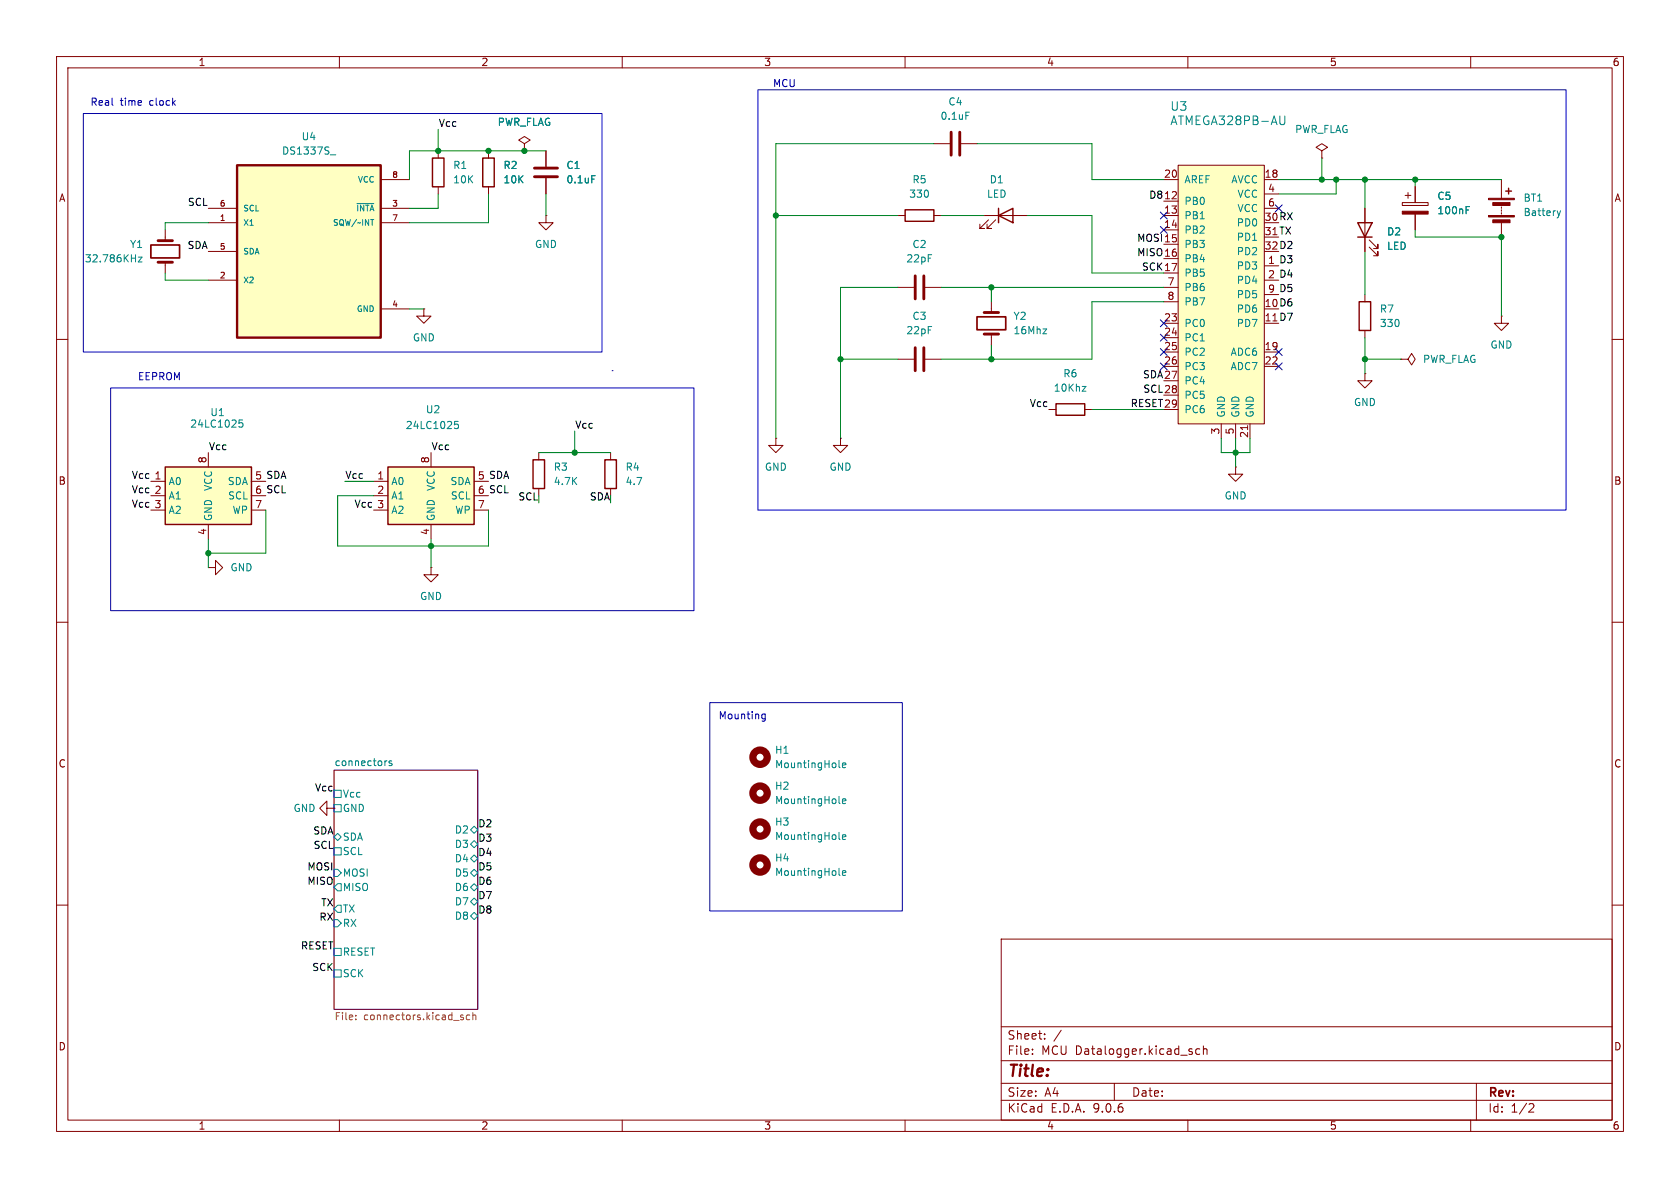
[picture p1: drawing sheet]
<svg xmlns="http://www.w3.org/2000/svg" width="297mm" height="210mm" viewBox="0 0 297 210" stroke-linecap="round" stroke-linejoin="round" font-family="sans-serif">
<path d="M0 0h297v210h-297z" fill="#fff" stroke="#fff" stroke-width=".18"/>
<g fill="none" stroke="#840000" stroke-width=".18">
<path d="M10 10h277v190h-277zM12 12h273v186h-273zM60 10v2M110 10v2M160 10v2M210 10v2M260 10v2M96.5 38.1v1.3h1.3l-1.3 1.2-1.3-1.2h1.3M96.5 38.1h.1M174 38.1h7.6M174.8 38.9l-1.6 1.5h.8h-.8v-.8M176 38.9l-1.5 1.5h.8h-.8v-.8"/>
<path d="M10 60h2M158.7 63.5h2.8M163.6 63.5h2.8M285 60h2M95.2 80v1.3M95.2 86.4v1.2M10 110h2M285 110h2M10 160h2M177 166h108v32h-108zM285 160h2M60 198v2"/>
<path d="M110 198v2M160 198v2M177 194.5h108M177 191.5h108M177 187.5h108M177 181.5h108M182.5 186.3v.1M182.5 185.5v.1M184.7 183.6v.1M184.7 182.8v.1M187.6 182.1l-1.3 2M197 191.5v3"/>
<path d="M210 198v2M212.1 185.5l-.4-.1-.3 .3v.4l.1 .2h.6M212.7 185.5l.3-.1 .3 .1 .1 .9M212.7 184.9v1.5M260 198v2M261 191.5v6.5M270.5 195.1l.5 .1 .2 .3-1 1.1h1"/>
</g>
<path d="M59.1 136.1h25.4v42.3h-25.4z" fill="none" stroke="#840084" stroke-width=".18"/>
<g fill="none" stroke="#008484" stroke-width=".18">
<path d="M59.1 139.7h1.2v1.3h-1.2zM68.4 134.5l-.2 .1M69.3 134.6l-.3-.1-.2 .2v.2l.5 .1v.3h-.5M148.3 135.5l.2 .2M148.9 135.3l.6-.1v-.3h-.4l-.2 .1 .1 .6h.5M59.1 142.2h1.2v1.3h-1.2zM59.1 149.9h1.2v1.2h-1.2zM59.1 153.7h.6l.6 .6-.6 .6h-.6zM59.7 156.2h.6v1.3h-.6l-.6-.7zM59.7 147.3l.6 .7-.6 .6-.6-.6zM83.2 151.8l.6-.7 .7 .7-.7 .6zM83.2 154.3l.6-.6 .7 .6-.7 .6z"/>
<path d="M83.2 156.8l.6-.6 .7 .6-.7 .7zM83.2 146.7l.6-.6 .7 .6-.7 .6zM83.2 149.2l.6-.6 .7 .6-.7 .7zM83.8 158.8l.7 .6-.7 .6-.6-.6zM148.3 148.2l.2 .2M148.3 141.9l.2 .2M148.3 154.6l.2 .2M148.9 148l.6-.1v-.3h-.4l-.2 .1 .1 .6h.5M148.9 141.6l.6-.1v-.2l-.4-.1-.2 .2 .1 .6h.5M148.9 154.3l.6-.1v-.2l-.4-.1-.2 .2 .1 .6h.5M59.1 167.6h1.2v1.3h-1.2zM59.1 160.7l.6-.7h.6v1.3h-.6z"/>
<path d="M59.1 162.6h.6l.6 .6-.6 .6h-.6zM59.1 171.5h1.2v1.2h-1.2zM83.2 161.9l.6-.6 .7 .6-.7 .7z"/>
</g>
<path d="M62.9 179.5v.1M81.8 179.8l.2 .2-.2 .3M81.8 179.4l.1 .1M83 179.5l-.3-.1-.3 .3 .2 .5h.4M83.6 179.5l.2-.1 .3 .1v.8M83.6 179v1.3M62.9 180.1v.2" fill="none" stroke="#848400" stroke-width=".18"/>
<g fill="none" stroke="#840000" stroke-width="1.3">
<circle cx="134.4" cy="133.9" r="1.27"/>
<circle cx="134.4" cy="140.2" r="1.27"/>
<circle cx="134.4" cy="152.9" r="1.27"/>
<circle cx="134.4" cy="146.6" r="1.27"/>
</g>
<path d="M176.5 38.1l2.6-1.3v2.6zM176.5 36.8v2.6M94.2 81.3h2.1v5.1h-2.1z" fill="none" stroke="#840000" stroke-width=".25"/>
<path d="M161.8 61.5v4M163.3 61.5v4" fill="none" stroke="#840000" stroke-width=".51"/>
<path d="M208.3 29.2h15.2v45.7h-15.2z" fill="#ffffc2"/>
<g fill="none" stroke="#840000" stroke-width=".18">
<path d="M96.5 26.7v2.8M96.5 31.5v2.8M205.7 31.8h2.6M205.7 35.6h2.6M205.7 38.1h2.6M208.3 29.2h15.2v45.7h-15.2zM223.5 31.8h2.6M223.5 34.3h2.6M223.5 36.8h2.6M29.2 40.6v1.9M29.2 46.4v1.9M205.7 40.6h2.6"/>
<path d="M205.7 43.2h2.6M205.7 45.7h2.6M205.7 48.3h2.6M205.7 50.8h2.6M205.7 53.3h2.6M205.7 57.2h2.6M205.7 59.7h2.6M223.5 47h2.6M223.5 52.1h2.6M148.6 77.5v1.2h1.3l-1.3 1.3-1.3-1.3h1.3M148.6 77.5h.1M205.7 62.2h2.6"/>
<path d="M205.7 64.8h2.6M205.7 67.3h2.6M205.7 69.9h2.6M205.7 72.4h2.6M215.9 74.9v2.6M218.4 74.9v2.6M220.6 75.2v.8M221 74.9v2.6M223.5 62.2h2.6M223.5 64.8h2.6M218.4 82.6v1.2h1.3l-1.3 1.3-1.2-1.3h1.2M218.4 82.6h.1"/>
</g>
<path d="M104.6 31.1h.6M227.1 20.5v1.4l-.3 .1-.5-.1M24.4 45.5h.7l-.7 .8h.7" fill="none" stroke="#008484" stroke-width=".18"/>
<path d="M94.5 29.7h4.1M94.5 31.2h4.1M27.9 46.4h2.6M27.9 42.5h2.6" fill="none" stroke="#840000" stroke-width=".51"/>
<path d="M26.7 43.3h5v2.3h-5z" fill="none" stroke="#840000" stroke-width=".3"/>
<path d="M41.9 29.2h25.4v30.5h-25.4z" fill="#ffffc2"/>
<path d="M41.9 29.2h25.4v30.5h-25.4z" fill="none" stroke="#840000" stroke-width=".41"/>
<g fill="none" stroke="#840000" stroke-width=".18">
<path d="M36.8 36.8h5.1M36.8 39.4h5.1M67.3 36.8h5.1M67.3 39.4h5.1M67.3 31.8h5.1M92.7 25.4l1-.6-1-.7-1 .7 1 .6v1.3M92.7 26.7h.1M165.1 25.4h2.8M169.9 25.4h2.8M241.3 36.8v7.7M247.9 35.8h4.6v.5h-4.6zM248.4 34.5h1"/>
<path d="M248.9 34v1.1M250.2 33v2.8M250.2 37.8v2.8M265.4 31.8v3.3M265.4 36.6v.2M265.4 37.1v.2M265.4 37.6v.2M265.4 39.4v2.5M36.8 44.5h5.1M36.8 49.5h5.1M67.3 54.6h5.1M74.9 54.6v1.3h1.3l-1.3 1.3-1.2-1.3h1.2"/>
<path d="M74.9 54.6h.1M241.3 52.1v1.2M241.3 58.4v1.3M242.1 43.7l1.5 1.5v-.7v.7h-.8M242.1 42.4l1.5 1.5v-.7v.7h-.8M265.4 55.9v1.3h1.3l-1.3 1.2-1.2-1.2h1.2M265.4 55.9h.1M137.2 77.5v1.2h1.2l-1.2 1.3-1.3-1.3h1.3M137.2 77.5h.1M185.4 72.4h1.3M191.8 72.4h1.2M241.3 66v1.3h1.3l-1.3 1.3-1.3-1.3h1.3"/>
<path d="M241.3 66h.1M247.6 63.5h1.3l.7-1 .6 1-.6 1-.7-1M247.6 63.5h.1M107.9 80v1.3M107.9 86.4v1.2M76.2 100.3v1.3h1.3l-1.3 1.3-1.3-1.3h1.3M76.2 100.3h.1M57.8 142.9v-1.3l-1.3 1.3 1.3 1.2v-1.2h1.3M59.1 142.9h.1"/>
</g>
<path d="M170.8 19.8h.6M58.4 27.4h1M63.1 36h3M65.5 38.8h.6M259.2 37.1h.4M259.2 36.5h.6M275.3 37.3l.3 .8M275.6 38.1l-.2 .4M275.9 37.3l-.3 .8M191.3 68.3h.7l-.7 .9h.7" fill="none" stroke="#008484" stroke-width=".18"/>
<g fill="#840000" stroke="#840000" stroke-width=".18">
<path d="M247.9 37.3h4.6v.5h-4.6z"/>
<path d="M263.1 35.1h4.6v.2h-4.6z"/>
<path d="M263.1 38.1h4.6v.3h-4.6z"/>
<path d="M263.9 35.8h3.1v.5h-3.1z"/>
<path d="M263.9 38.9h3.1v.5h-3.1z"/>
</g>
<path d="M240 39.4h2.6l-1.3 2.5zM266.2 33.8h1M266.7 33.3v1M240 41.9h2.6M240.3 53.3h2v5.1h-2zM186.7 71.4h5.1v2h-5.1zM106.9 81.3h2.1v5.1h-2.1z" fill="none" stroke="#840000" stroke-width=".25"/>
<path d="M168.1 23.4v4M169.7 23.4v4" fill="none" stroke="#840000" stroke-width=".51"/>
<path d="M68.6 82.6h15.2v10.1h-15.2z" fill="#ffffc2"/>
<path d="M68.6 82.6h15.2v10.1h-15.2z" fill="none" stroke="#840000" stroke-width=".25"/>
<path d="M66 85.1h2.6M66 87.6h2.6M66 90.2h2.6M76.2 80v2.6M76.2 92.7v2.6M83.8 85.1h2.6M83.8 87.6h2.6M83.8 90.2h2.6M36.8 100.3h1.3v-1.2l1.3 1.2-1.3 1.3v-1.3M36.8 100.3h.1" fill="none" stroke="#840000" stroke-width=".18"/>
<path d="M81 74.5h-.6l-.1 .6 .2-.1h.4l.2 .2-.1 .4-.2 .2-.5-.2" fill="none" stroke="#008484" stroke-width=".18"/>
<path d="M29.2 82.6h15.2v10.1h-15.2z" fill="#ffffc2"/>
<path d="M76.5 27.9h2v5.1h-2zM85.3 27.9h2.1v5.1h-2.1zM160 37.1h5.1v2h-5.1zM29.2 82.6h15.2v10.1h-15.2z" fill="none" stroke="#840000" stroke-width=".25"/>
<g fill="none" stroke="#840000" stroke-width=".18">
<path d="M77.5 26.7v1.2M77.5 33v1.3M86.4 26.7v1.2M86.4 33v1.3M92.7 26.7h.1M96.5 26.7v2.8M96.5 31.5v2.8M158.7 38.1h1.3M165.1 38.1h1.3M233.7 26.7l1-.7-1-.6-1 .6 1 .7v1.2M233.7 27.9h.1M241.3 36.8v2.6"/>
<path d="M250.2 33v2.8M250.2 37.8v2.8M158.7 50.8h2.8M163.6 50.8h2.8M175.3 53.3v1.9M175.3 59.1v1.9M241.3 41.9v2.6M26.7 85.1h2.5M26.7 87.6h2.5M26.7 90.2h2.5M36.8 80v2.6M36.8 92.7v2.6"/>
<path d="M44.4 85.1h2.6M44.4 87.6h2.6M44.4 90.2h2.6"/>
</g>
<path d="M104.6 31.1h.6M259.2 37.1h.4M259.2 36.5h.6M184.4 58.2h.6l-.6 .8h.6M42.9 74.2h-.6l-.1 .6 .2-.1 .4 .1 .2 .2-.1 .4-.2 .1-.5-.1" fill="none" stroke="#008484" stroke-width=".18"/>
<path d="M161.8 48.8v4M163.3 48.8v4M174 59.1h2.5M174 55.2h2.5" fill="none" stroke="#840000" stroke-width=".51"/>
<path d="M172.7 56h5.1v2.3h-5.1z" fill="none" stroke="#840000" stroke-width=".3"/>
<g fill="none" stroke="#008400" stroke-width=".18">
<path d="M36.8 39.4h-7.6v1.2M77.5 22.9v3.8M77.5 34.3v2.5h-5.1M86.4 34.3v5.1h-14M96.5 26.7h-24.1v5.1M96.5 34.3v3.8M137.2 38.1h21.5M165.1 25.4h-27.9v52.1M166.4 38.1h7.6M172.7 25.4h20.3v6.4h12.7M181.6 38.1h11.4v10.2h12.7M226.1 31.8h39.3"/>
<path d="M233.7 27.9v3.9M236.2 31.8v2.5h-10.1M241.3 31.8v5M250.2 31.8v1.2M29.2 48.3v1.2h7.6M72.4 54.6h2.5M158.7 50.8h-10.1v26.7M166.4 50.8h39.3M175.3 50.8v2.5M205.7 53.3h-12.7v10.2h-26.6M241.3 44.5v7.6M241.3 59.7v6.3"/>
<path d="M250.2 40.6v1.3h15.2v14M101.6 76.2v3.8M148.6 63.5h10.1M175.3 61v2.5M193 72.4h12.7M215.9 77.5v2.5h5.1v-2.5M218.4 77.5v5.1M241.3 63.5h6.3M36.8 95.3v5M47 90.2v7.6h-10.2M61 85.1h5M66 87.6h-6.3v8.9h26.7v-6.3"/>
<path d="M76.2 95.3v5M95.2 80h12.7"/>
</g>
<g fill="none" stroke="#000084" stroke-width=".18">
<path d="M205.1 37.5l1.2 1.2M206.3 37.5l-1.2 1.2M225.5 36.2l1.2 1.2M226.7 36.2l-1.2 1.2M205.1 56.5l1.2 1.3M205.1 40l1.2 1.2M205.1 59.1l1.2 1.2M206.3 56.5l-1.2 1.3M206.3 40l-1.2 1.2M206.3 59.1l-1.2 1.2M205.1 64.2l1.2 1.2M205.1 61.6l1.2 1.2"/>
<path d="M206.3 64.2l-1.2 1.2M206.3 61.6l-1.2 1.2M225.5 61.6l1.2 1.2M225.5 64.2l1.2 1.2M226.7 61.6l-1.2 1.2M226.7 64.2l-1.2 1.2"/>
</g>
<path d="M134 15.9h142.9v74.3h-142.9zM14.7 20.1h91.7v42.1h-91.7zM19.6 68.6h103.1v39.4h-103.1zM108.2 65.5h.1M125.5 124.2h34v36.8h-34zM134.7 127l.2 .1 .4-.1M135.3 126.2v1.1l-.3 .2-.3-.1M135.3 126.3l-.4-.1-.2 .1" fill="none" stroke="#0000c2" stroke-width=".18"/>
<g fill="#008400" stroke="#008400" stroke-width=".18">
<circle cx="137.2" cy="38.1" r=".46"/>
<circle cx="218.4" cy="80" r=".46"/>
<circle cx="175.3" cy="50.8" r=".46"/>
<circle cx="148.6" cy="63.5" r=".46"/>
<circle cx="175.3" cy="63.5" r=".46"/>
<circle cx="86.4" cy="26.7" r=".46"/>
<circle cx="92.7" cy="26.7" r=".46"/>
<circle cx="77.5" cy="26.7" r=".46"/>
<circle cx="241.3" cy="31.8" r=".46"/>
<circle cx="233.7" cy="31.8" r=".46"/>
<circle cx="236.2" cy="31.8" r=".46"/>
<circle cx="241.3" cy="63.5" r=".46"/>
<circle cx="265.4" cy="41.9" r=".46"/>
<circle cx="250.2" cy="31.8" r=".46"/>
<circle cx="76.2" cy="96.5" r=".46"/>
<circle cx="101.6" cy="80" r=".46"/>
<circle cx="36.8" cy="97.8" r=".46"/>
</g>
<text font-size="2.8" fill="#840000" x="178" y="190.9">Title:</text>
<g font-size="2.1" fill="#008484">
<text x="206.8" y="22.3">ATMEGA328PB-AU</text>
<text x="206.8" y="19.8">U3</text>
</g>
<g font-size="2.1" fill="#840000">
<text x="178" y="184">Sheet:</text>
<text x="178" y="186.7">File:</text>
<text x="184.1" y="186.7">MCU Datalogger.kicad_sch</text>
<text x="178" y="196.9">KiCad</text>
<text x="178" y="194.1">Size:</text>
<text x="184.7" y="194.1">A4</text>
<text x="185.7" y="196.9">E.D.A.</text>
<text x="193.3" y="196.9">9.0.6</text>
<text x="200" y="194.1">Date:</text>
<text x="263" y="194.3">Rev:</text>
<text x="263" y="196.9">Id:</text>
<text x="267.1" y="196.9">1/2</text>
</g>
<g font-size="1.8" fill="#840000">
<text x="35" y="11.9">1</text>
<text x="85" y="11.9">2</text>
<text x="135" y="11.9">3</text>
<text x="185" y="11.9">4</text>
<text x="235" y="11.9">5</text>
<text x="285" y="11.9">6</text>
<text x="10.3" y="35.9">A</text>
<text x="205.7" y="31.5">20</text>
<text x="223.5" y="31.5">18</text>
<text x="224.1" y="34">4</text>
<text x="285.3" y="35.9">A</text>
<text x="205.7" y="37.8">13</text>
<text x="205.7" y="40.4">14</text>
<text x="224.1" y="36.6">6</text>
<text x="206.3" y="50.5">7</text>
<text x="206.3" y="53.1">8</text>
<text x="205.7" y="56.9">23</text>
<text x="205.7" y="59.4">24</text>
<text x="205.7" y="62">25</text>
<text x="205.7" y="64.5">26</text>
<text x="223.5" y="62">19</text>
<text x="223.5" y="64.5">22</text>
<text x="215.6" y="76.9" transform="rotate(-90 215.6 76.9)">3</text>
<text x="218.2" y="76.9" transform="rotate(-90 218.2 76.9)">5</text>
<text x="220.7" y="77.5" transform="rotate(-90 220.7 77.5)">21</text>
<text x="36.6" y="82" transform="rotate(-90 36.6 82)">8</text>
<text x="75.9" y="82" transform="rotate(-90 75.9 82)">8</text>
<text x="10.3" y="85.9">B</text>
<text x="45" y="89.9">7</text>
<text x="66.6" y="84.8">1</text>
<text x="66.6" y="87.4">2</text>
<text x="84.4" y="89.9">7</text>
<text x="285.3" y="85.9">B</text>
<text x="36.6" y="94.7" transform="rotate(-90 36.6 94.7)">4</text>
<text x="75.9" y="94.7" transform="rotate(-90 75.9 94.7)">4</text>
<text x="10.3" y="135.9">C</text>
<text x="285.3" y="135.9">C</text>
<text x="10.3" y="185.9">D</text>
<text x="285.3" y="185.9">D</text>
<text x="35" y="199.9">1</text>
<text x="85" y="199.9">2</text>
<text x="135" y="199.9">3</text>
<text x="185" y="199.9">4</text>
<text x="235" y="199.9">5</text>
<text x="285" y="199.9">6</text>
</g>
<g font-size="1.8" fill="#0000c2">
<text x="136.6" y="15.6">MCU</text>
<text x="15.9" y="18.9">Real</text>
<text x="21.2" y="18.9">time</text>
<text x="26.5" y="18.9">clock</text>
<text x="24.3" y="67.4">EEPROM</text>
<text x="127" y="127.4">Mounting</text>
</g>
<g font-size="1.8">
<text x="77.5" y="22.5">Vcc</text>
<text x="203.1" y="35.2">D8</text>
<text x="205.7" y="35.3">12</text>
<text x="33.1" y="36.5">SCL</text>
<text x="223.5" y="39.1">30 RX</text>
<text x="223.5" y="41.7">31 TX</text>
<text x="33.1" y="44.1">SDA</text>
<text x="200.9" y="45.4">MISO16</text>
<text x="200.9" y="42.8">MOSI15</text>
<text x="201.8" y="47.9">SCK17</text>
<text x="223.5" y="44.2">32 D2</text>
<text x="224.1" y="46.7">1 D3</text>
<text x="224.1" y="49.3">2 D4</text>
<text x="224.1" y="51.8">9 D5</text>
<text x="223.5" y="54.4">10 D6</text>
<text x="223.5" y="56.9">11 D7</text>
<text x="202" y="67">SDA27</text>
<text x="202" y="69.5">SCL28</text>
<text x="101.6" y="75.9">Vcc</text>
<text x="182" y="72">Vcc</text>
<text x="199.8" y="72">RESET29</text>
<text x="36.8" y="79.7">Vcc</text>
<text x="76.2" y="79.7">Vcc</text>
<text x="23.2" y="87.3">Vcc 2</text>
<text x="23.2" y="89.8">Vcc 3</text>
<text x="23.2" y="84.7">Vcc 1</text>
<text x="45" y="84.8">5 SDA</text>
<text x="45" y="87.4">6 SCL</text>
<text x="61" y="84.7">Vcc</text>
<text x="62.6" y="89.8">Vcc 3</text>
<text x="84.4" y="84.8">5 SDA</text>
<text x="84.4" y="87.4">6 SCL</text>
<text x="55.6" y="140">Vcc</text>
<text x="55.3" y="147.6">SDA</text>
<text x="84.5" y="146.3">D2</text>
<text x="84.5" y="148.9">D3</text>
<text x="54.3" y="154">MOSI</text>
<text x="55.3" y="150.1">SCL</text>
<text x="84.5" y="151.4">D4</text>
<text x="84.5" y="154">D5</text>
<text x="54.3" y="156.5">MISO</text>
<text x="56.7" y="160.3">TX</text>
<text x="84.5" y="161.6">D8</text>
<text x="84.5" y="156.5">D6</text>
<text x="84.5" y="159">D7</text>
<text x="53.1" y="167.9">RESET</text>
<text x="56.4" y="162.8">RX</text>
<text x="55.1" y="171.7">SCK</text>
</g>
<g font-size="1.8" fill="#008484">
<text x="87.9" y="22.5">PWR_FLAG</text>
<text x="166.2" y="21.4">0.1uF</text>
<text x="167.6" y="18.8">C4</text>
<text x="228.9" y="23.7">PWR_FLAG</text>
<text x="49.8" y="27.5">DS1337S_</text>
<text x="53.2" y="25">U4</text>
<text x="80" y="30.1">R1</text>
<text x="80" y="32.6">10K</text>
<text x="88.9" y="30.1">R2</text>
<text x="88.9" y="32.6">10K</text>
<text x="100" y="30.1">C1</text>
<text x="100" y="32.6">0.1uF</text>
<text x="160.6" y="35.2">330</text>
<text x="161.2" y="32.6">R5</text>
<text x="174.4" y="35.2">LED</text>
<text x="174.9" y="32.6">D1</text>
<text x="209.3" y="32.6">AREF</text>
<text x="217.6" y="32.6">AVCC</text>
<text x="218.7" y="35.2">VCC</text>
<text x="254" y="35.5">C5</text>
<text x="269.2" y="35.9">BT1</text>
<text x="209.3" y="36.4">PB0</text>
<text x="209.3" y="39">PB1</text>
<text x="209.3" y="41.5">PB2</text>
<text x="218.6" y="40.2">PD0</text>
<text x="218.7" y="37.7">VCC</text>
<text x="245.1" y="41.8">D2</text>
<text x="254" y="38.1">100nF</text>
<text x="269.2" y="38.4">Battery</text>
<text x="14.9" y="46.6">32.786KHz</text>
<text x="22.9" y="44">Y1</text>
<text x="94.5" y="44">GND</text>
<text x="160.1" y="46.6">22pF</text>
<text x="161.2" y="44">C2</text>
<text x="209.3" y="44">PB3</text>
<text x="209.3" y="46.6">PB4</text>
<text x="218.6" y="42.8">PD1</text>
<text x="218.6" y="45.3">PD2</text>
<text x="218.6" y="47.9">PD3</text>
<text x="245.1" y="44.4">LED</text>
<text x="209.3" y="49.1">PB5</text>
<text x="209.3" y="51.7">PB6</text>
<text x="218.6" y="50.4">PD4</text>
<text x="218.6" y="52.9">PD5</text>
<text x="160.1" y="59.3">22pF</text>
<text x="161.2" y="56.7">C3</text>
<text x="179.1" y="56.7">Y2</text>
<text x="179.1" y="59.3">16Mhz</text>
<text x="209.3" y="54.2">PB7</text>
<text x="209.3" y="58">PC0</text>
<text x="218.6" y="55.5">PD6</text>
<text x="218.6" y="58">PD7</text>
<text x="243.8" y="55.5">R7</text>
<text x="243.8" y="58">330</text>
<text x="72.9" y="60.6">GND</text>
<text x="209.3" y="60.6">PC1</text>
<text x="209.3" y="63.1">PC2</text>
<text x="209.3" y="65.6">PC3</text>
<text x="217.5" y="63.1">ADC6</text>
<text x="217.5" y="65.6">ADC7</text>
<text x="251.5" y="64.4">PWR_FLAG</text>
<text x="263.4" y="61.8">GND</text>
<text x="186.2" y="69.4">10Khz</text>
<text x="187.9" y="66.9">R6</text>
<text x="209.3" y="68.2">PC4</text>
<text x="209.3" y="70.7">PC5</text>
<text x="239.3" y="72">GND</text>
<text x="33.5" y="75.8">24LC1025</text>
<text x="37.1" y="73.8">U1</text>
<text x="71.6" y="76">24LC1025</text>
<text x="75.2" y="73.3">U2</text>
<text x="209.3" y="73.3">PC6</text>
<text x="216.8" y="73.9" transform="rotate(-90 216.8 73.9)">GND</text>
<text x="219.3" y="73.9" transform="rotate(-90 219.3 73.9)">GND</text>
<text x="221.8" y="73.9" transform="rotate(-90 221.8 73.9)">GND</text>
<text x="97.8" y="83.4">R3</text>
<text x="110.5" y="83.4">R4</text>
<text x="135.1" y="83.4">GND</text>
<text x="146.6" y="83.4">GND</text>
<text x="29.7" y="86">A0</text>
<text x="29.7" y="88.5">A1</text>
<text x="37.7" y="86.9" transform="rotate(-90 37.7 86.9)">VCC</text>
<text x="40.2" y="86">SDA</text>
<text x="40.2" y="88.5">SCL</text>
<text x="69.1" y="86">A0</text>
<text x="69.1" y="88.5">A1</text>
<text x="77.1" y="86.9" transform="rotate(-90 77.1 86.9)">VCC</text>
<text x="79.5" y="86">SDA</text>
<text x="79.6" y="88.5">SCL</text>
<text x="97.8" y="86">4.7K</text>
<text x="110.5" y="86">4.7</text>
<text x="216.4" y="88.5">GND</text>
<text x="29.7" y="91">A2</text>
<text x="37.7" y="92.2" transform="rotate(-90 37.7 92.2)">GND</text>
<text x="41" y="91">WP</text>
<text x="69.1" y="91">A2</text>
<text x="77.1" y="92.2" transform="rotate(-90 77.1 92.2)">GND</text>
<text x="80.4" y="91">WP</text>
<text x="40.6" y="101.2">GND</text>
<text x="74.2" y="106.3">GND</text>
<text x="59.1" y="135.5">connectors</text>
<text x="136.9" y="133.5">H1</text>
<text x="136.9" y="136">MountingHole</text>
<text x="51.8" y="143.7">GND</text>
<text x="60.5" y="143.7">GND</text>
<text x="60.5" y="141.2">Vcc</text>
<text x="136.9" y="139.8">H2</text>
<text x="136.9" y="142.3">MountingHole</text>
<text x="60.5" y="148.8">SDA</text>
<text x="80.3" y="147.5">D2</text>
<text x="136.9" y="146.2">H3</text>
<text x="136.9" y="148.7">MountingHole</text>
<text x="60.5" y="151.4">SCL</text>
<text x="60.5" y="155.2">MOSI</text>
<text x="80.3" y="152.6">D4</text>
<text x="80.3" y="155.2">D5</text>
<text x="80.3" y="150.1">D3</text>
<text x="136.9" y="152.5">H4</text>
<text x="136.9" y="155">MountingHole</text>
<text x="60.5" y="157.7">MISO</text>
<text x="60.5" y="161.5">TX</text>
<text x="80.3" y="157.7">D6</text>
<text x="80.3" y="160.2">D7</text>
<text x="60.5" y="164.1">RX</text>
<text x="80.3" y="162.8">D8</text>
<text x="60.5" y="169.1">RESET</text>
<text x="60.5" y="172.9">SCK</text>
</g>
<g font-size="1.8" fill="#008400">
<text x="91.5" y="88.6">SCL</text>
<text x="104.2" y="88.6">SDA</text>
</g>
<g font-size="1.8" fill="#848400">
<text x="59.1" y="180.7">File:</text>
<text x="64.3" y="180.7">connectors.kicad_sch</text>
</g>
<g font-size="1.4" fill="#008484">
<text x="63.1" y="32.5">VCC</text>
<text x="42.9" y="37.6">SCL</text>
<text x="42.9" y="40.1">X1</text>
<text x="58.7" y="40.1">SQW/~INT</text>
<text x="62.8" y="37.6">~{INTA}</text>
<text x="42.9" y="45.2">SDA</text>
<text x="42.9" y="50.3">X2</text>
<text x="62.9" y="55.3">GND</text>
</g>
<g font-size="1.4" fill="#840000">
<text x="69.2" y="31.5">8</text>
<text x="38.8" y="36.6">6</text>
<text x="38.8" y="39.1">1</text>
<text x="69.2" y="36.6">3</text>
<text x="69.2" y="39.1">7</text>
<text x="38.8" y="44.2">5</text>
<text x="38.8" y="49.3">2</text>
<text x="69.2" y="54.4">4</text>
</g>
</svg>
